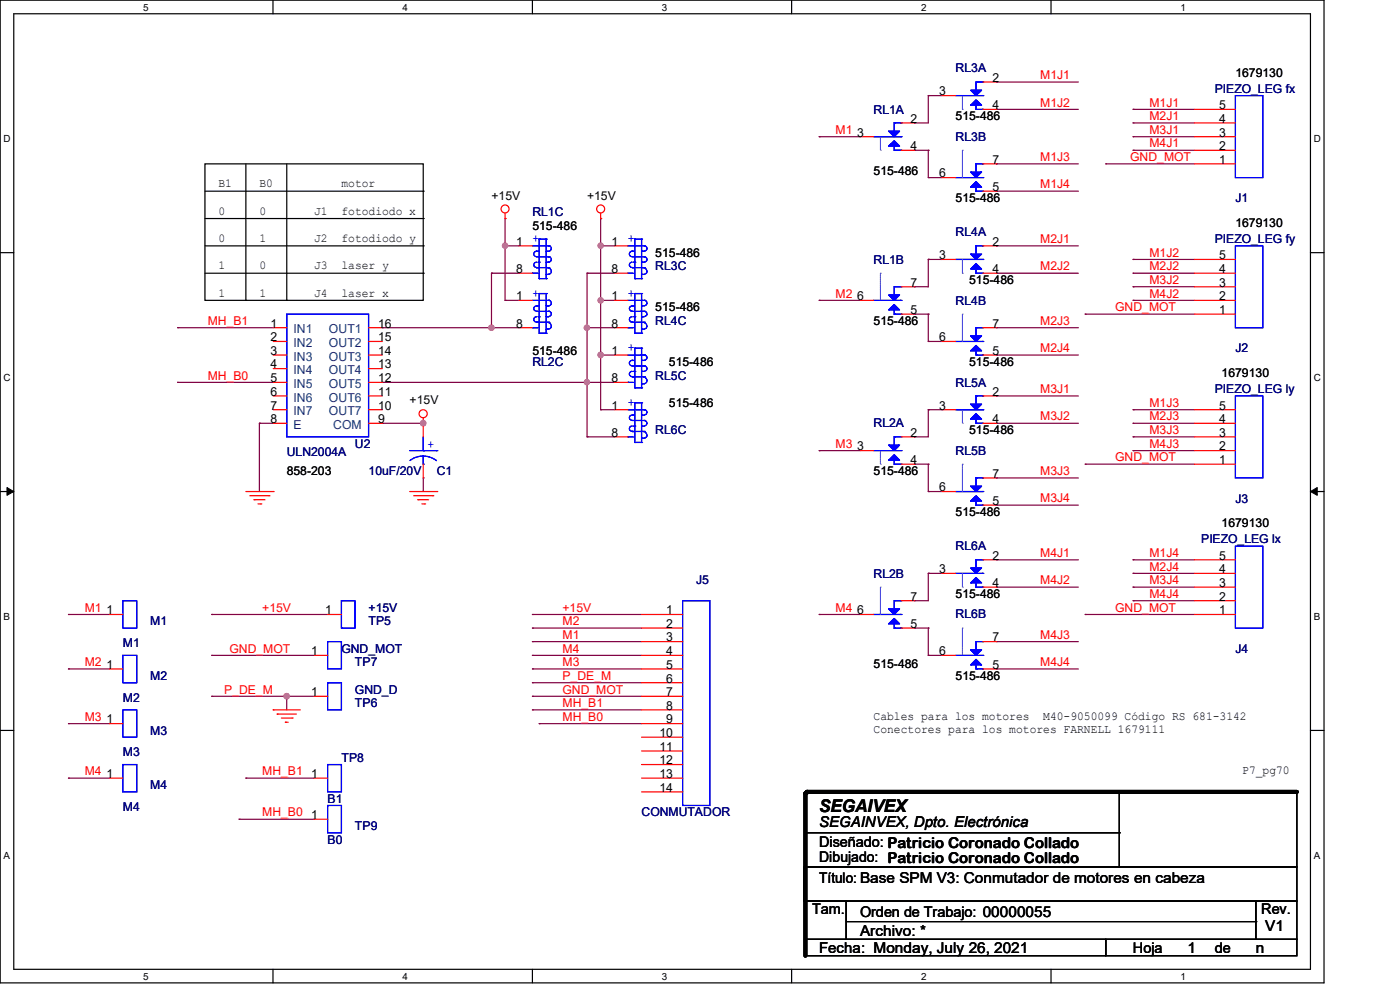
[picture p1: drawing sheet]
<svg xmlns="http://www.w3.org/2000/svg" width="297mm" height="210mm" viewBox="0 0 297 210" stroke-linecap="round" stroke-linejoin="round" font-family="sans-serif">
<path d="M0 0h280.9v208.5h-280.9zM2.9 2.9h275.1v202.7h-275.1z" fill="none" stroke="#000" stroke-width=".25"/>
<g fill="#fff">
<path d="M30.4 .3h1.1v2.4h-1.1z"/>
<path d="M30.4 205.9h1.1v2.3h-1.1z"/>
</g>
<path d="M57.9 0v2.9M57.9 205.6v2.9" fill="none" stroke="#000" stroke-width=".25"/>
<g fill="#fff">
<path d="M85.4 .3h1.1v2.4h-1.1z"/>
<path d="M85.4 205.9h1.1v2.3h-1.1z"/>
</g>
<path d="M112.9 0v2.9M112.9 205.6v2.9" fill="none" stroke="#000" stroke-width=".25"/>
<g fill="#fff">
<path d="M140.4 .3h1.2v2.4h-1.2z"/>
<path d="M140.4 205.9h1.2v2.3h-1.2z"/>
</g>
<path d="M167.9 0v2.9M167.9 205.6v2.9" fill="none" stroke="#000" stroke-width=".25"/>
<g fill="#fff">
<path d="M195.4 .3h1.2v2.4h-1.2z"/>
<path d="M195.4 205.9h1.2v2.3h-1.2z"/>
</g>
<path d="M223 0v2.9M223 205.6v2.9" fill="none" stroke="#000" stroke-width=".25"/>
<g fill="#fff">
<path d="M250.4 .3h1.2v2.4h-1.2z"/>
<path d="M250.4 205.9h1.2v2.3h-1.2z"/>
<path d="M.8 28.2h1.4v2.4h-1.4z"/>
<path d="M278.7 28.2h1.5v2.4h-1.5z"/>
<path d="M.8 78.9h1.4v2.3h-1.4z"/>
<path d="M278.7 78.9h1.5v2.3h-1.5z"/>
</g>
<path d="M0 53.6h2.9M278 53.6h2.9" fill="none" stroke="#000" stroke-width=".25"/>
<g fill="#fff">
<path d="M.8 129.6h1.3v2.3h-1.3z"/>
<path d="M278.7 129.6h1.4v2.3h-1.4z"/>
</g>
<path d="M0 104.3h2.9M278 104.3h2.9" fill="none" stroke="#000" stroke-width=".25"/>
<path d="M1.5 103.4l1.4 .9-1.4 .8zM278 104.3l1.4-.9v1.7z" fill="#000" stroke="#000" stroke-width=".21"/>
<g fill="#fff">
<path d="M.8 180.3h1.3v2.3h-1.3z"/>
<path d="M278.7 180.3h1.4v2.3h-1.4z"/>
</g>
<g fill="none" stroke="#000" stroke-width=".25">
<path d="M43.5 34.8h46.3v28.9h-46.3zM52.2 34.8v28.9M60.8 34.8v28.9M43.5 40.6h46.3M43.5 46.4h46.3M43.5 52.2h46.3M43.5 58h46.3M89.8 40.6h.1M89.8 46.4h.1M89.8 52.2h.1M89.8 58h.1M52.2 63.7h.1"/>
<path d="M60.8 63.7h.1M0 154.9h2.9M278 154.9h2.9M170.9 168h104.2v15.9h-104.2zM170.9 176.7h66.5M237.4 176.7h.1M237.4 168v15.9M170.6 183.9h104.5v7.2h-104.5zM170.9 191.1h8.6v8.2h-8.6zM170.9 199.3h63.7v3.4h-63.7zM179.5 191.1h86.9v8.2h-86.9zM179.5 195.5h86.9"/>
<path d="M234.6 199.3h40.5v3.4h-40.5zM237.4 183.9h.1M266.4 191.1h8.7v8.2h-8.7zM266.4 195.5h.1"/>
</g>
<g fill="none" stroke="#800040" stroke-width=".25">
<path d="M211.4 17.4h.1M211.4 17.4h17.4M173.8 29h.1M173.8 29h8.7M194 26.1h.1M194 31.9h.1M194 31.9h2.9M196.9 31.9h.1M196.9 37.7h.1M196.9 20.3h.1M196.9 20.3v5.8h-2.9M196.9 31.9v5.8"/>
<path d="M196.9 37.7h2.9M196.9 20.3h2.9M211.4 23.2h.1M211.4 34.8h.1M211.4 23.2h17.4M211.4 34.8h17.4M234.6 34.8h.1M234.6 34.8h18.8M240.4 31.9h.1M240.4 29h.1M240.4 26.1h.1M240.4 23.2h.1"/>
<path d="M240.4 26.1h13M240.4 31.9h13M240.4 29h13M240.4 23.2h13M104.3 58h.1M104.3 58v11.5M104.3 58h5.8M107.1 52.2h.1M107.1 46.4h.1M107.1 52.2h3M107.1 46.4v17.3M124.5 58h.1"/>
<path d="M124.5 58v34.7M124.5 58h5.8M127.4 52.2h.1M127.4 46.4h.1M127.4 52.2h2.9M127.4 46.4v40.5M196.9 55h.1M196.9 55v5.8h-2.9M196.9 55h2.9M211.4 40.6h.1M211.4 52.2h.1M211.4 58h.1"/>
<path d="M211.4 52.2h17.4M211.4 58h17.4M211.4 40.6h17.4M240.4 58h.1M240.4 55h.1M240.4 55h13M240.4 58h13M37.7 69.5h.1M37.7 69.5h20.3M81.1 69.5h.1M81.1 69.5h29M104.3 69.5h.1"/>
<path d="M107.1 63.7h.1M107.1 63.7h3M124.5 69.5h.1M124.5 69.5h5.8M127.4 63.7h.1M127.4 75.3h.1M127.4 63.7h2.9M127.4 75.3h2.9M173.8 63.7h.1M173.8 63.7h8.7M194 60.8h.1M194 66.6h.1"/>
<path d="M194 66.6h2.9M196.9 66.6h.1M196.9 72.4h.1M196.9 66.6v5.8M196.9 72.4h2.9M211.4 69.5h.1M211.4 75.3h.1M211.4 75.3h17.4M211.4 69.5h17.4M230.2 66.6h.1M230.2 66.6h23.2M240.4 63.7h.1"/>
<path d="M240.4 60.8h.1M240.4 63.7h13M240.4 60.8h13M37.7 81.1h.1M37.7 81.1h20.3M55 89.8h.1M55 89.8h3M55 89.8v14.5M81.1 89.8h.1M81.1 81.1h.1M81.1 81.1h49.2M81.1 89.8h8.7"/>
<path d="M124.5 81.1h.1M124.5 92.7h.1M124.5 92.7h5.8M127.4 86.9h.1M127.4 86.9h2.9M173.8 95.6h.1M173.8 95.6h8.7M194 92.7h.1M194 98.5h.1M194 98.5h2.9M196.9 98.5h.1M196.9 86.9h.1"/>
<path d="M196.9 86.9v5.8h-2.9M196.9 98.5v5.8M196.9 86.9h2.9M211.4 84h.1M211.4 89.8h.1M211.4 89.8h17.4M211.4 84h17.4M230.2 98.5h.1M230.2 98.5h23.2M240.4 95.6h.1M240.4 92.7h.1M240.4 89.8h.1"/>
<path d="M240.4 86.9h.1M240.4 89.8h13M240.4 92.7h13M240.4 86.9h13M240.4 95.6h13M89.8 101.4h.1M89.8 101.4v2.9M196.9 104.3h.1M196.9 104.3h2.9M211.4 101.4h.1M211.4 107.1h.1M211.4 118.7h.1"/>
<path d="M211.4 101.4h17.4M211.4 107.1h17.4M211.4 118.7h17.4M240.4 118.7h.1M240.4 118.7h13M14.5 130.3h.1M14.5 130.3h8.7M44.9 139h.1M44.9 130.3h.1M44.9 139h21.7M44.9 130.3h24.6M112.9 133.2h.1"/>
<path d="M112.9 136.1h.1M112.9 139h.1M112.9 130.3h.1M112.9 139h23.2M112.9 133.2h23.2M112.9 130.3h23.2M112.9 136.1h23.2M173.8 130.3h.1M173.8 130.3h8.7M194 127.4h.1M194 133.2h.1M194 133.2h2.9"/>
<path d="M196.9 133.2h.1M196.9 139h.1M196.9 121.6h.1M196.9 121.6v5.8h-2.9M196.9 133.2v5.8M196.9 139h2.9M196.9 121.6h2.9M211.4 124.5h.1M211.4 136.1h.1M211.4 124.5h17.4M211.4 136.1h17.4M230.2 130.3h.1"/>
<path d="M230.2 130.3h23.2M240.4 127.4h.1M240.4 124.5h.1M240.4 121.6h.1M240.4 121.6h13M240.4 127.4h13M240.4 124.5h13M14.5 141.9h.1M14.5 153.5h.1M14.5 141.9h8.7M14.5 153.5h8.7M44.9 147.7h.1"/>
<path d="M44.9 147.7h21.7M60.8 147.7h.1M60.8 147.7v2.9M112.9 144.8h.1M112.9 141.9h.1M112.9 147.7h.1M112.9 150.6h.1M112.9 141.9h23.2M112.9 147.7h23.2M112.9 144.8h23.2M112.9 150.6h23.2M114.4 153.5h.1"/>
<path d="M114.4 153.5h21.7M211.4 141.9h.1M211.4 141.9h17.4M14.5 165.1h.1M14.5 165.1h8.7M50.7 173.8h.1M50.7 173.8h15.9M52.2 165.1h.1M52.2 165.1h14.4"/>
</g>
<g fill="#f0f" stroke="#f0f" stroke-width=".25">
<circle cx="89.8" cy="89.8" r=".57"/>
<circle cx="104.3" cy="69.5" r=".56"/>
<circle cx="107.1" cy="52.1" r=".55"/>
<circle cx="124.5" cy="81.1" r=".55"/>
<circle cx="124.5" cy="69.5" r=".55"/>
<circle cx="127.4" cy="75.3" r=".56"/>
<circle cx="127.4" cy="52.1" r=".55"/>
<circle cx="127.4" cy="63.7" r=".55"/>
<circle cx="60.8" cy="147.7" r=".57"/>
</g>
<g fill="none" stroke="#f00" stroke-width=".25">
<path d="M208.5 17.4h2.9M182.5 29h2.8M191.1 31.9h2.9M191.1 26.1h2.9M199.8 37.7h2.9M199.8 20.3h2.9M208.5 34.8h2.9M208.5 23.2h2.9M253.4 34.8h8.7M253.4 31.9h8.7M253.4 29h8.7M253.4 26.1h8.7"/>
<path d="M253.4 23.2h8.7M107.1 46.4h.1M107.1 45.2v1.2M110.1 52.2h2.8M110.1 58h2.8M127.4 46.4h.1M127.4 45.2v1.2M130.3 52.2h2.9M130.3 58h2.9M199.8 55h2.9M208.5 52.2h2.9M208.5 58h2.9"/>
<path d="M208.5 40.6h2.9M253.4 55h8.7M253.4 58h8.7M58 69.5h2.8M58 72.4h2.8M58 75.3h2.8M58 78.2h2.8M78.2 69.5h2.9M78.2 72.4h2.9M78.2 75.3h2.9M78.2 78.2h2.9M110.1 63.7h2.8"/>
<path d="M110.1 69.5h2.8M130.3 63.7h2.9M130.3 69.5h2.9M130.3 75.3h2.9M182.5 63.7h2.8M191.1 66.6h2.9M191.1 60.8h2.9M199.8 72.4h2.9M208.5 69.5h2.9M208.5 75.3h2.9M253.4 63.7h8.7M253.4 66.6h8.7"/>
<path d="M253.4 60.8h8.7M58 89.8h2.8M58 86.9h2.8M58 81.1h2.8M58 84h2.8M78.2 89.8h2.9M78.2 86.9h2.9M78.2 81.1h2.9M78.2 84h2.9M89.8 89.8h.1M89.8 88.6v4.1M89.8 98.5v2.9"/>
<path d="M130.3 92.7h2.9M130.3 86.9h2.9M130.3 81.1h2.9M182.5 95.6h2.8M191.1 98.5h2.9M191.1 92.7h2.9M199.8 86.9h2.9M208.5 89.8h2.9M208.5 84h2.9M253.4 98.5h8.7M253.4 95.6h8.7M253.4 92.7h8.7"/>
<path d="M253.4 89.8h8.7M253.4 86.9h8.7M52.2 104.3h5.8M53 105.2h4.1M53.9 106h.1M53.9 106h2.3M54.7 106.9h.6M55.3 106.9h.1M57.1 105.2h.1M58 104.3h.1M86.9 104.3h5.8M87.8 105.2h4"/>
<path d="M88.6 106h.1M88.6 106h2.3M89.5 106.9h.6M90.1 106.9h.1M91.8 105.2h.1M92.7 104.3h.1M199.8 104.3h2.9M208.5 107.1h2.9M208.5 101.4h2.9M208.5 118.7h2.9M253.4 118.7h8.7M23.2 130.3h2.9"/>
<path d="M66.6 139h2.9M69.5 130.3h2.9M136.1 130.3h8.7M136.1 139h8.7M136.1 136.1h8.7M136.1 133.2h8.7M182.5 130.3h2.8M191.1 127.4h2.9M191.1 133.2h2.9M199.8 139h2.9M199.8 121.6h2.9M208.5 124.5h2.9"/>
<path d="M208.5 136.1h2.9M253.4 130.3h8.7M253.4 127.4h8.7M253.4 124.5h8.7M253.4 121.6h8.7M23.2 153.5h2.9M23.2 141.9h2.9M58 150.6h.1M58 150.6h5.7M58.8 151.5h.1M58.8 151.5h4.1M59.7 152.3h2.3"/>
<path d="M60.5 153.2h.1M60.5 153.2h.6M62 152.3h.1M66.6 147.7h2.9M136.1 150.6h8.7M136.1 153.5h8.7M136.1 141.9h8.7M136.1 144.8h8.7M136.1 147.7h8.7M136.1 156.4h8.7M136.1 159.3h8.7M208.5 141.9h2.9"/>
<path d="M23.2 165.1h2.9M66.6 165.1h2.9M66.6 173.8h2.9M136.1 165.1h8.7M136.1 162.2h8.7M136.1 168h8.7"/>
<circle cx="107.1" cy="44.3" r=".85"/>
<circle cx="127.4" cy="44.3" r=".85"/>
<circle cx="89.8" cy="87.8" r=".86"/>
</g>
<path d="M170.9 168.3v34.4M171.2 168h103.9" fill="none" stroke="#000" stroke-width=".85"/>
<g fill="#000">
<circle cx="170.9" cy="168.3" r=".42"/>
<circle cx="171.2" cy="168" r=".42"/>
</g>
<g fill="none" stroke="#00f" stroke-width=".25">
<path d="M207.1 17.4h.1M207.1 17.4v1.7M207.1 17.4h1.4M208.5 17.4h.1M185.3 29h5.8M189.7 26.1h.1M189.7 31.9h.1M189.7 26.1v1.7M189.7 31v.9M189.7 26.1h1.4M189.7 31.9h1.4M191.1 29h.1"/>
<path d="M191.1 26.1h.1M191.1 31.9h.1M202.7 37.7h5.8M202.7 20.3h5.8M207.1 34.8h.1M207.1 23.2h.1M207.1 22.3v.9M207.1 34.8v1.7M207.1 39.7v.9M207.1 34.8h1.4M207.1 23.2h1.4M208.5 34.8h.1"/>
<path d="M208.5 37.7h.1M208.5 20.3h.1M208.5 23.2h.1M262.1 20.3h5.8v17.4h-5.8zM112.9 58h.1M112.9 52.2h3.5M112.9 58h1.2M113.8 53.3h.1M113.8 53.3a.57 .57 0 0 0-.6 .6 .57 .57 0 0 0 .6 .5M113.8 56.8h.1M113.8 55.6a.55 .55 0 0 0-.6 .6 .55 .55 0 0 0 .6 .5M113.8 53.3h.6"/>
<path d="M113.8 54.5h2.6M113.8 56.8h2.6M114.1 55.6h.3M114.4 59.1h.1M114.4 50.7h.1M114.4 55.6h.1M114.4 50.7v8.4M114.4 59.1h1.5M114.4 50.7h1.5M115.9 59.1h.1M115.9 50.7h.1M115.9 53.3h.1"/>
<path d="M115.9 55.6h.1M115.9 58.2h.1M115.9 50.7v8.4M115.9 53.3h.5M115.9 55.6h.5M115.9 58.2h.5M116.1 56.8a.71 .71 0 0 1 .9 .5 .71 .71 0 0 1-.6 .9M116.4 52.2h.1M116.4 54.5h.1M116.4 52.2a.55 .55 0 0 1 .6 .5 .55 .55 0 0 1-.6 .6M116.4 54.5a.55 .55 0 0 1 .6 .5 .55 .55 0 0 1-.6 .6M116.4 56.8h.1"/>
<path d="M133.2 58h.1M133.2 52.2h3.5M133.2 58h1.2M134.1 53.3h.1M134.1 53.3a.57 .57 0 0 0-.6 .6 .57 .57 0 0 0 .6 .5M134.1 56.8h.1M134.1 55.6a.55 .55 0 0 0-.6 .6 .55 .55 0 0 0 .6 .5M134.1 53.3h.6M134.1 54.5h2.6M134.1 56.8h2.6M134.4 55.6h.3M134.7 59.1h.1"/>
<path d="M134.7 50.7h.1M134.7 55.6h.1M134.7 50.7v8.4M134.7 59.1h1.4M134.7 50.7h1.4M136.1 59.1h.1M136.1 50.7h.1M136.1 53.3h.1M136.1 55.6h.1M136.1 58.2h.1M136.1 50.7v8.4M136.1 53.3h.6"/>
<path d="M136.1 55.6h.6M136.1 58.2h.6M136.4 56.8a.71 .71 0 0 1 .8 .5 .71 .71 0 0 1-.5 .9M136.7 52.2h.1M136.7 54.5h.1M136.7 52.2a.55 .55 0 0 1 .5 .5 .55 .55 0 0 1-.5 .6M136.7 54.5a.55 .55 0 0 1 .5 .5 .55 .55 0 0 1-.5 .6M136.7 56.8h.1M202.7 55h5.8M207.1 52.2h.1M207.1 58h.1M207.1 40.6h.1"/>
<path d="M207.1 52.2v1.7M207.1 57.1v.9M207.1 52.2h1.4M207.1 58h1.4M207.1 40.6h1.4M208.5 55h.1M208.5 52.2h.1M208.5 58h.1M208.5 40.6h.1M262.1 52.2h5.8v17.3h-5.8zM60.8 66.6h17.4v26.1h-17.4zM112.9 69.5h.1"/>
<path d="M112.9 63.7h3.5M112.9 69.5h1.2M113.8 64.9h.1M113.8 64.9a.55 .55 0 0 0-.6 .5 .55 .55 0 0 0 .6 .6M113.8 68.4h.1M113.8 67.2a.57 .57 0 0 0-.6 .6 .57 .57 0 0 0 .6 .5M113.8 64.9h.6M113.8 66h2.6M113.8 68.4h2.6M114.1 67.2h.3M114.4 70.7h.1M114.4 62.3h.1"/>
<path d="M114.4 67.2h.1M114.4 70.7h1.5M114.4 62.3h1.5M114.4 62.3v8.4M115.9 70.7h.1M115.9 62.3h.1M115.9 64.9h.1M115.9 67.2h.1M115.9 69.8h.1M115.9 64.9h.5M115.9 67.2h.5M115.9 69.8h.5"/>
<path d="M115.9 62.3v8.4M116.1 68.4a.72 .72 0 0 1 .8 .5 .72 .72 0 0 1-.5 .9M116.4 63.7h.1M116.4 66h.1M116.4 63.7a.57 .57 0 0 1 .6 .6 .57 .57 0 0 1-.6 .6M116.4 66a.55 .55 0 0 1 .6 .6 .55 .55 0 0 1-.6 .5M116.4 68.4h.1M133.2 69.5h.1M133.2 63.7h3.5M133.2 69.5h1.2M133.2 75.3h3.5M134.1 64.9h.1"/>
<path d="M134.1 64.9a.55 .55 0 0 0-.6 .5 .55 .55 0 0 0 .6 .6M134.1 68.4h.1M134.1 67.2a.57 .57 0 0 0-.6 .6 .57 .57 0 0 0 .6 .5M134.1 76.5h.1M134.1 76.5a.57 .57 0 0 0-.6 .5 .57 .57 0 0 0 .6 .6M134.1 79.9h.1M134.1 78.8a.55 .55 0 0 0-.6 .5 .55 .55 0 0 0 .6 .6M134.1 64.9h.6M134.1 66h2.6M134.1 68.4h2.6M134.1 76.5h.6M134.1 77.6h2.6"/>
<path d="M134.1 79.9h2.6M134.4 67.2h.3M134.4 78.8h.3M134.7 70.7h.1M134.7 62.3h.1M134.7 67.2h.1M134.7 73.9h.1M134.7 78.8h.1M134.7 62.3v8.4M134.7 73.9v8.4M134.7 70.7h1.4M134.7 62.3h1.4"/>
<path d="M134.7 73.9h1.4M136.1 70.7h.1M136.1 62.3h.1M136.1 64.9h.1M136.1 67.2h.1M136.1 69.8h.1M136.1 73.9h.1M136.1 76.5h.1M136.1 78.8h.1M136.1 62.3v8.4M136.1 73.9v8.4M136.1 64.9h.6"/>
<path d="M136.1 67.2h.6M136.1 69.8h.6M136.1 76.5h.6M136.4 68.4a.72 .72 0 0 1 .8 .5 .72 .72 0 0 1-.5 .9M136.4 79.9a.73 .73 0 0 1 .8 .6 .73 .73 0 0 1-.5 .9M136.7 63.7h.1M136.7 66h.1M136.7 63.7a.57 .57 0 0 1 .5 .6 .57 .57 0 0 1-.5 .6M136.7 66a.55 .55 0 0 1 .5 .6 .55 .55 0 0 1-.5 .5M136.7 68.4h.1M136.7 75.3h.1M136.7 77.6h.1"/>
<path d="M136.7 75.3a.55 .55 0 0 1 .5 .6 .55 .55 0 0 1-.5 .5M136.7 77.6a.55 .55 0 0 1 .5 .6 .55 .55 0 0 1-.5 .5l-.6 .1M136.7 79.9h.1M185.3 63.7h5.8M189.7 66.6h.1M189.7 60.8h.1M189.7 60.8v1.8M189.7 65.7v.9M189.7 66.6h1.4M189.7 60.8h1.4M191.1 66.6h.1M191.1 60.8h.1"/>
<path d="M191.1 63.7h.1M202.7 72.4h5.8M207.1 75.3h.1M207.1 69.5h.1M207.1 69.5h1.4M207.1 69.5v1.7M207.1 74.4v.9M207.1 75.3h1.4M208.5 75.3h.1M208.5 69.5h.1M208.5 72.4h.1M86.9 95.6h5.8"/>
<path d="M89.8 98.5h.1M89.8 95.6h.1M89.8 96.7l1.5 .3 1.3 .7M89.8 96.7l-1.5 .3-1.3 .7M89.8 92.7v2.9M89.8 96.7v1.8M92.7 95.6h.1M133.2 92.7h.1M133.2 81.1h.1M133.2 86.9h3.5M133.2 92.7h1.2M133.2 81.1h1.2"/>
<path d="M134.1 88.1h.1M134.1 88.1a.55 .55 0 0 0-.6 .5 .55 .55 0 0 0 .6 .6M134.1 91.5h.1M134.1 90.4a.55 .55 0 0 0-.6 .5 .55 .55 0 0 0 .6 .6M134.1 88.1h.6M134.1 89.2h2.6M134.1 91.5h2.6M134.4 90.4h.3M134.7 93.9h.1M134.7 85.4h.1M134.7 90.4h.1M134.7 82.3h.1"/>
<path d="M134.7 85.4v8.5M134.7 93.9h1.4M134.7 85.4h1.4M134.7 82.3h1.4M136.1 93.9h.1M136.1 85.4h.1M136.1 88.1h.1M136.1 90.4h.1M136.1 93h.1M136.1 82.3h.1M136.1 81.4h.1M136.1 85.4v8.5"/>
<path d="M136.1 88.1h.6M136.1 90.4h.6M136.1 93h.6M136.1 81.4h.6M136.4 91.5a.71 .71 0 0 1 .8 .6 .71 .71 0 0 1-.5 .8M136.7 86.9h.1M136.7 89.2h.1M136.7 86.9a.55 .55 0 0 1 .5 .6 .55 .55 0 0 1-.5 .5M136.7 89.2a.57 .57 0 0 1 .5 .6 .57 .57 0 0 1-.5 .5M136.7 91.5h.1M185.3 95.6h5.8M189.7 92.7h.1"/>
<path d="M189.7 98.5h.1M189.7 92.7h1.4M189.7 92.7v1.7M189.7 97.6v.9M189.7 98.5h1.4M191.1 95.6h.1M191.1 92.7h.1M191.1 98.5h.1M202.7 86.9h5.8M207.1 84h.1M207.1 89.8h.1M207.1 84v1.7"/>
<path d="M207.1 88.9v.9M207.1 84h1.4M207.1 89.8h1.4M208.5 86.9h.1M208.5 84h.1M208.5 89.8h.1M262.1 84h5.8v17.4h-5.8zM202.7 104.3h5.8M207.1 107.1h.1M207.1 101.4h.1M207.1 118.7h.1M207.1 101.4v1.7"/>
<path d="M207.1 106.3v.8M207.1 118.7v1.8M207.1 107.1h1.4M207.1 101.4h1.4M207.1 118.7h1.4M208.5 107.1h.1M208.5 101.4h.1M208.5 104.3h.1M208.5 118.7h.1M262.1 115.9h5.8v17.3h-5.8zM26.1 127.4h2.9v5.8h-2.9zM26.1 139h2.9v5.8h-2.9z"/>
<path d="M69.5 136.1h2.9v5.8h-2.9zM72.4 127.4h2.9v5.8h-2.9zM144.8 127.4h5.8v43.5h-5.8zM185.3 130.3h5.8M189.7 133.2h.1M189.7 127.4h.1M189.7 127.4v1.8M189.7 132.3v.9M189.7 133.2h1.4M189.7 127.4h1.4M191.1 133.2h.1M191.1 127.4h.1"/>
<path d="M191.1 130.3h.1M202.7 121.6h5.8M202.7 139h5.8M207.1 124.5h.1M207.1 136.1h.1M207.1 123.7v.8M207.1 136.1v1.7M207.1 124.5h1.4M207.1 136.1h1.4M208.5 121.6h.1M208.5 124.5h.1M208.5 136.1h.1"/>
<path d="M208.5 139h.1M26.1 150.6h2.9v5.8h-2.9zM69.5 144.8h2.9v5.8h-2.9zM207.1 141.9h.1M207.1 141.1v.8M207.1 141.9h1.4M208.5 141.9h.1M26.1 162.2h2.9v5.8h-2.9zM69.5 162.2h2.9v5.8h-2.9zM69.5 170.9h2.9v5.8h-2.9z"/>
</g>
<g fill="#00f" stroke="#00f" stroke-width=".25">
<path d="M205.9 53.9h2.3l-1.1 1.1z"/>
<path d="M207.1 55.9l1.1 1.2h-2.3z"/>
<path d="M188.5 94.4h2.3l-1.1 1.2z"/>
<path d="M189.7 96.4l1.1 1.2h-2.3z"/>
<path d="M205.9 36.5h2.3l-1.1 1.2z"/>
<path d="M207.1 38.5l1.1 1.2h-2.3z"/>
<path d="M205.9 71.2h2.3l-1.1 1.2z"/>
<path d="M207.1 73.3l1.1 1.1h-2.3z"/>
<path d="M188.5 27.8h2.3l-1.1 1.2z"/>
<path d="M188.5 31l1.2-1.2 1.1 1.2z"/>
<path d="M188.5 62.6h2.3l-1.1 1.1z"/>
<path d="M188.5 65.7l1.2-1.1 1.1 1.1z"/>
<path d="M205.9 19.1h2.3l-1.1 1.2z"/>
<path d="M207.1 21.2l1.1 1.1h-2.3z"/>
<path d="M205.9 103.1h2.3l-1.1 1.2z"/>
<path d="M207.1 105.2l1.1 1.1h-2.3z"/>
<path d="M205.9 120.5h2.3l-1.1 1.1z"/>
<path d="M207.1 122.5l1.1 1.2h-2.3z"/>
<path d="M205.9 137.8h2.3l-1.1 1.2z"/>
<path d="M207.1 139.9l1.1 1.2h-2.3z"/>
<path d="M188.5 129.2h2.3l-1.1 1.1z"/>
<path d="M188.5 132.3l1.2-1.1 1.1 1.1z"/>
<path d="M205.9 85.7h2.3l-1.1 1.2z"/>
<path d="M207.1 87.8l1.1 1.1h-2.3z"/>
</g>
<g fill="none" stroke="#fff" stroke-width=".21">
<path d="M186.8 31.9h.1M186.8 29v2.9M204.2 31.9h.1M204.2 23.2h.1M204.2 20.3v2.9M204.2 31.9v5.8M186.8 58h.1M186.8 58v5.7M204.2 58h.1M204.2 55v3M204.2 66.6h.1M204.2 66.6v5.8"/>
<path d="M186.8 98.5h.1M186.8 95.6v2.9M204.2 98.5h.1M204.2 89.8h.1M204.2 86.9v2.9M204.2 98.5v5.8M186.8 124.5h.1M186.8 124.5v5.8M204.2 124.5h.1M204.2 133.2h.1M204.2 121.6v2.9M204.2 133.2v5.8"/>
</g>
<g fill="none" stroke="#00f" stroke-width=".21">
<path d="M186.8 31.9h.1M186.8 29v2.9M204.2 31.9h.1M204.2 23.2h.1M204.2 20.3v2.9M204.2 31.9v5.8M186.8 58h.1M186.8 58v5.7M204.2 58h.1M204.2 55v3M204.2 66.6h.1M204.2 66.6v5.8"/>
<path d="M186.8 98.5h.1M186.8 95.6v2.9M204.2 98.5h.1M204.2 89.8h.1M204.2 86.9v2.9M204.2 98.5v5.8M186.8 124.5h.1M186.8 124.5v5.8M204.2 124.5h.1M204.2 133.2h.1M204.2 121.6v2.9M204.2 133.2v5.8"/>
</g>
<text font-size="3.7" x="173.8" y="172.2">SEGAIVEX</text>
<g font-size="3.2">
<text x="173.8" y="175.4">SEGAINVEX, Dpto. Electrónica</text>
<text x="268.4" y="197.4">V1</text>
<text x="173.8" y="202.1">Fecha: Monday, July 26, 2021</text>
<text x="182.5" y="198.6">Archivo: *</text>
<text x="251.9" y="202.1">1</text>
<text x="266.4" y="202.1">n</text>
</g>
<g font-size="3.1">
<text x="173.8" y="179.7">Diseñado: Patricio Coronado Collado</text>
<text x="173.8" y="182.9">Dibujado: Patricio Coronado Collado</text>
<text x="173.8" y="187.3">Título: Base SPM V3: Conmutador de motores en cabeza</text>
<text x="172.3" y="193.9">Tam.</text>
<text x="182.4" y="194.5">Orden de Trabajo: 00000055</text>
<text x="267.6" y="193.9">Rev.</text>
<text x="240.4" y="202.1">Hoja</text>
<text x="257.7" y="202.1">de</text>
</g>
<g font-size="2.6" fill="#000080">
<text x="202.7" y="15.4">RL3A</text>
<text x="257.7" y="19.7">PIEZO_LEG fx</text>
<text x="185.3" y="24.1">RL1A</text>
<text x="202.7" y="29.8">RL3B</text>
<text x="112.9" y="45.8">RL1C</text>
<text x="262.1" y="42.9">J1</text>
<text x="202.7" y="50.1">RL4A</text>
<text x="257.7" y="51.6">PIEZO_LEG fy</text>
<text x="139" y="57.4">RL3C</text>
<text x="185.3" y="55.9">RL1B</text>
<text x="202.7" y="64.6">RL4B</text>
<text x="139" y="69">RL4C</text>
<text x="112.9" y="77.6">RL2C</text>
<text x="262.1" y="74.8">J2</text>
<text x="139" y="80.5">RL5C</text>
<text x="202.7" y="82">RL5A</text>
<text x="257.7" y="83.4">PIEZO_LEG ly</text>
<text x="75.3" y="95">U2</text>
<text x="139" y="92.1">RL6C</text>
<text x="185.3" y="90.7">RL2A</text>
<text x="60.8" y="96.7">ULN2004A</text>
<text x="78.2" y="100.8">10uF/20V</text>
<text x="92.7" y="100.8">C1</text>
<text x="202.7" y="96.5">RL5B</text>
<text x="262.1" y="106.6">J3</text>
<text x="202.7" y="116.7">RL6A</text>
<text x="254.8" y="115.3">PIEZO_LEG lx</text>
<text x="147.7" y="124">J5</text>
<text x="185.3" y="122.5">RL2B</text>
<text x="78.2" y="129.8">+15V</text>
<text x="202.7" y="131.2">RL6B</text>
<text x="26.1" y="137.3">M1</text>
<text x="31.9" y="132.7">M1</text>
<text x="78.2" y="132.7">TP5</text>
<text x="72.4" y="138.4">GND_MOT</text>
<text x="75.3" y="141.4">TP7</text>
<text x="262.1" y="138.4">J4</text>
<text x="26.1" y="148.9">M2</text>
<text x="31.9" y="144.2">M2</text>
<text x="75.3" y="147.2">GND_D</text>
<text x="31.9" y="155.8">M3</text>
<text x="75.3" y="150">TP6</text>
<text x="26.1" y="160.4">M3</text>
<text x="72.4" y="161.6">TP8</text>
<text x="31.9" y="167.4">M4</text>
<text x="26.1" y="172">M4</text>
<text x="69.5" y="170.3">B1</text>
<text x="136.1" y="173.2">CONMUTADOR</text>
<text x="69.5" y="179">B0</text>
<text x="75.3" y="176.1">TP9</text>
</g>
<g font-size="2.6">
<text x="210.5" y="17.4">2</text>
<text x="262.1" y="16.3">1679130</text>
<text x="199.3" y="20.2">3</text>
<text x="210.5" y="23.2">4</text>
<text x="258.6" y="23.2">5</text>
<text x="181.9" y="29">3</text>
<text x="193.2" y="26">2</text>
<text x="202.7" y="25.5">515-486</text>
<text x="258.6" y="29">3</text>
<text x="258.6" y="26">4</text>
<text x="193.2" y="31.8">4</text>
<text x="210.5" y="34.7">7</text>
<text x="258.6" y="34.7">1</text>
<text x="258.6" y="31.8">2</text>
<text x="46.4" y="39.8">B1</text>
<text x="55" y="39.8">B0</text>
<text x="72.4" y="39.8">motor</text>
<text x="185.3" y="37.1">515-486</text>
<text x="199.3" y="37.6">6</text>
<text x="210.5" y="40.5">5</text>
<text x="46.4" y="45.6">0</text>
<text x="55" y="45.6">0</text>
<text x="66.6" y="45.6">J1</text>
<text x="72.4" y="45.6">fotodiodo x</text>
<text x="104.3" y="42.3">+15V</text>
<text x="124.5" y="42.3">+15V</text>
<text x="202.7" y="42.9">515-486</text>
<text x="46.4" y="51.3">0</text>
<text x="55" y="51.3">1</text>
<text x="66.6" y="51.3">J2</text>
<text x="72.4" y="51.3">fotodiodo y</text>
<text x="109.5" y="52.1">1</text>
<text x="112.9" y="48.7">515-486</text>
<text x="129.7" y="52.1">1</text>
<text x="210.5" y="52.1">2</text>
<text x="262.1" y="48.1">1679130</text>
<text x="46.4" y="57.1">1</text>
<text x="55" y="57.1">0</text>
<text x="66.6" y="57.1">J3</text>
<text x="72.4" y="57.1">laser y</text>
<text x="109.5" y="57.9">8</text>
<text x="129.7" y="57.9">8</text>
<text x="139" y="54.5">515-486</text>
<text x="199.3" y="55">3</text>
<text x="210.5" y="57.9">4</text>
<text x="258.6" y="57.9">4</text>
<text x="258.6" y="55">5</text>
<text x="46.4" y="62.9">1</text>
<text x="55" y="62.9">1</text>
<text x="66.6" y="62.9">J4</text>
<text x="72.4" y="62.9">laser x</text>
<text x="109.5" y="63.7">1</text>
<text x="129.7" y="63.7">1</text>
<text x="181.9" y="63.7">6</text>
<text x="193.2" y="60.8">7</text>
<text x="205.6" y="60.3">515-486</text>
<text x="258.6" y="63.7">2</text>
<text x="258.6" y="60.8">3</text>
<text x="57.4" y="69.5">1</text>
<text x="80.2" y="69.5">16</text>
<text x="109.5" y="69.5">8</text>
<text x="129.7" y="69.5">8</text>
<text x="139" y="66">515-486</text>
<text x="185.3" y="69">515-486</text>
<text x="193.2" y="66.6">5</text>
<text x="210.5" y="69.5">7</text>
<text x="258.6" y="66.6">1</text>
<text x="57.4" y="72.4">2</text>
<text x="57.4" y="75.3">3</text>
<text x="80.2" y="75.3">14</text>
<text x="80.2" y="72.4">15</text>
<text x="112.9" y="75.3">515-486</text>
<text x="129.7" y="75.3">1</text>
<text x="141.9" y="77.6">515-486</text>
<text x="199.3" y="72.4">6</text>
<text x="205.6" y="77.6">515-486</text>
<text x="210.5" y="75.3">5</text>
<text x="57.4" y="78.1">4</text>
<text x="57.4" y="81.1">5</text>
<text x="57.4" y="83.9">6</text>
<text x="80.2" y="83.9">11</text>
<text x="80.2" y="81.1">12</text>
<text x="80.2" y="78.1">13</text>
<text x="129.7" y="81.1">8</text>
<text x="210.5" y="83.9">2</text>
<text x="259.2" y="80">1679130</text>
<text x="57.4" y="86.9">7</text>
<text x="57.4" y="89.7">8</text>
<text x="80.2" y="89.7">9</text>
<text x="80.2" y="86.9">10</text>
<text x="86.9" y="85.8">+15V</text>
<text x="129.7" y="86.9">1</text>
<text x="141.9" y="86.3">515-486</text>
<text x="199.3" y="86.9">3</text>
<text x="210.5" y="89.7">4</text>
<text x="258.6" y="89.7">4</text>
<text x="258.6" y="86.9">5</text>
<text x="129.7" y="92.6">8</text>
<text x="181.9" y="95.5">3</text>
<text x="193.2" y="92.6">2</text>
<text x="205.6" y="92.1">515-486</text>
<text x="258.6" y="95.5">2</text>
<text x="258.6" y="92.6">3</text>
<text x="60.8" y="100.8">858-203</text>
<text x="185.3" y="100.8">515-486</text>
<text x="193.2" y="98.4">4</text>
<text x="210.5" y="101.3">7</text>
<text x="258.6" y="98.4">1</text>
<text x="199.3" y="104.2">6</text>
<text x="210.5" y="107.1">5</text>
<text x="202.7" y="109.5">515-486</text>
<text x="259.2" y="111.8">1679130</text>
<text x="210.5" y="118.7">2</text>
<text x="258.6" y="118.7">5</text>
<text x="199.3" y="121.6">3</text>
<text x="210.5" y="124.5">4</text>
<text x="258.6" y="124.5">3</text>
<text x="258.6" y="121.6">4</text>
<text x="22.6" y="130.3">1</text>
<text x="69" y="130.3">1</text>
<text x="141.3" y="130.3">1</text>
<text x="181.9" y="130.3">6</text>
<text x="193.2" y="127.4">7</text>
<text x="202.7" y="126.9">515-486</text>
<text x="258.6" y="130.3">1</text>
<text x="258.6" y="127.4">2</text>
<text x="141.3" y="133.2">2</text>
<text x="141.3" y="136.1">3</text>
<text x="193.2" y="133.2">5</text>
<text x="210.5" y="136.1">7</text>
<text x="22.6" y="141.9">1</text>
<text x="66" y="139">1</text>
<text x="141.3" y="139">4</text>
<text x="141.3" y="141.9">5</text>
<text x="185.3" y="141.6">515-486</text>
<text x="199.3" y="139">6</text>
<text x="210.5" y="141.9">5</text>
<text x="66" y="147.7">1</text>
<text x="141.3" y="144.8">6</text>
<text x="141.3" y="147.7">7</text>
<text x="202.7" y="144.2">515-486</text>
<text x="22.6" y="153.5">1</text>
<text x="141.3" y="150.5">8</text>
<text x="141.3" y="153.5">9</text>
<text x="185.3" y="152.7">Cables para los motores</text>
<text x="185.3" y="155.6">Conectores para los motores FARNELL 1679111</text>
<text x="221.3" y="152.7">M40-9050099 Código RS 681-3142</text>
<text x="139.9" y="156.3">10</text>
<text x="139.9" y="159.3">11</text>
<text x="22.6" y="165">1</text>
<text x="66" y="165">1</text>
<text x="139.9" y="162.1">12</text>
<text x="139.9" y="165">13</text>
<text x="139.9" y="167.9">14</text>
<text x="263.5" y="164.3">P7_pg70</text>
<text x="66" y="173.7">1</text>
</g>
<g font-size="2.6" fill="#f00">
<text x="220.7" y="16.8">M1J1</text>
<text x="220.7" y="22.6">M1J2</text>
<text x="243.8" y="22.6">M1J1</text>
<text x="177.2" y="28.4">M1</text>
<text x="243.8" y="28.4">M3J1</text>
<text x="243.8" y="25.5">M2J1</text>
<text x="220.7" y="34.2">M1J3</text>
<text x="239.8" y="34.2">GND_MOT</text>
<text x="243.8" y="31.3">M4J1</text>
<text x="220.7" y="40">M1J4</text>
<text x="220.7" y="51.6">M2J1</text>
<text x="220.7" y="57.4">M2J2</text>
<text x="243.8" y="57.4">M2J2</text>
<text x="243.8" y="54.4">M1J2</text>
<text x="177.2" y="63.1">M2</text>
<text x="243.8" y="63.1">M4J2</text>
<text x="243.8" y="60.2">M3J2</text>
<text x="44.1" y="68.9">MH_B1</text>
<text x="220.7" y="68.9">M2J3</text>
<text x="236.6" y="66">GND_MOT</text>
<text x="220.7" y="74.7">M2J4</text>
<text x="44.1" y="80.5">MH_B0</text>
<text x="220.7" y="83.4">M3J1</text>
<text x="220.7" y="89.2">M3J2</text>
<text x="243.8" y="89.2">M2J3</text>
<text x="243.8" y="86.3">M1J3</text>
<text x="177.2" y="95">M3</text>
<text x="243.8" y="95">M4J3</text>
<text x="243.8" y="92.1">M3J3</text>
<text x="220.7" y="100.8">M3J3</text>
<text x="236.6" y="97.9">GND_MOT</text>
<text x="220.7" y="106.6">M3J4</text>
<text x="220.7" y="118.2">M4J1</text>
<text x="243.8" y="118.2">M1J4</text>
<text x="220.7" y="124">M4J2</text>
<text x="243.8" y="124">M3J4</text>
<text x="243.8" y="121">M2J4</text>
<text x="18" y="129.8">M1</text>
<text x="55.6" y="129.8">+15V</text>
<text x="119.3" y="129.8">+15V</text>
<text x="177.2" y="129.8">M4</text>
<text x="236.6" y="129.8">GND_MOT</text>
<text x="243.8" y="126.8">M4J4</text>
<text x="119.3" y="132.6">M2</text>
<text x="119.3" y="135.5">M1</text>
<text x="220.7" y="135.5">M4J3</text>
<text x="18" y="141.3">M2</text>
<text x="48.7" y="138.4">GND_MOT</text>
<text x="119.3" y="141.3">M3</text>
<text x="119.3" y="138.4">M4</text>
<text x="220.7" y="141.3">M4J4</text>
<text x="47.5" y="147.1">P_DE_M</text>
<text x="119.3" y="144.2">P_DE_M</text>
<text x="119.3" y="147.1">GND_MOT</text>
<text x="119.3" y="150">MH_B1</text>
<text x="18" y="152.9">M3</text>
<text x="119.3" y="152.9">MH_B0</text>
<text x="18" y="164.5">M4</text>
<text x="55.6" y="164.5">MH_B1</text>
<text x="55.6" y="173.2">MH_B0</text>
</g>
<g font-size="2.6" fill="#00f">
<text x="112.9" y="51.3">+</text>
<text x="133.2" y="51.3">+</text>
<text x="112.9" y="62.9">+</text>
<text x="133.2" y="62.9">+</text>
<text x="133.2" y="74.5">+</text>
<text x="133.2" y="86.1">+</text>
<text x="90.7" y="95">+</text>
</g>
<g font-size="2.6" fill="#004080">
<text x="62.3" y="70.7">IN1</text>
<text x="69.8" y="70.7">OUT1</text>
<text x="62.3" y="73.6">IN2</text>
<text x="62.3" y="76.5">IN3</text>
<text x="69.8" y="76.5">OUT3</text>
<text x="69.8" y="73.6">OUT2</text>
<text x="62.3" y="79.4">IN4</text>
<text x="62.3" y="82.3">IN5</text>
<text x="69.8" y="82.3">OUT5</text>
<text x="69.8" y="79.4">OUT4</text>
<text x="62.3" y="85.2">IN6</text>
<text x="62.3" y="88.1">IN7</text>
<text x="69.8" y="85.2">OUT6</text>
<text x="69.8" y="88.1">OUT7</text>
<text x="62.3" y="91">E</text>
<text x="70.7" y="91">COM</text>
</g>
<g font-size="2.1">
<text x="30.4" y="2.2">5</text>
<text x="85.4" y="2.2">4</text>
<text x="140.4" y="2.2">3</text>
<text x="195.4" y="2.2">2</text>
<text x="250.5" y="2.2">1</text>
<text x=".8" y="30.1">D</text>
<text x="278.7" y="30.1">D</text>
<text x=".8" y="80.8">C</text>
<text x="278.7" y="80.8">C</text>
<text x=".8" y="131.5">B</text>
<text x="278.7" y="131.5">B</text>
<text x=".8" y="182.2">A</text>
<text x="278.7" y="182.2">A</text>
<text x="30.4" y="207.8">5</text>
<text x="85.4" y="207.8">4</text>
<text x="140.4" y="207.8">3</text>
<text x="195.4" y="207.8">2</text>
<text x="250.5" y="207.8">1</text>
</g>
</svg>
